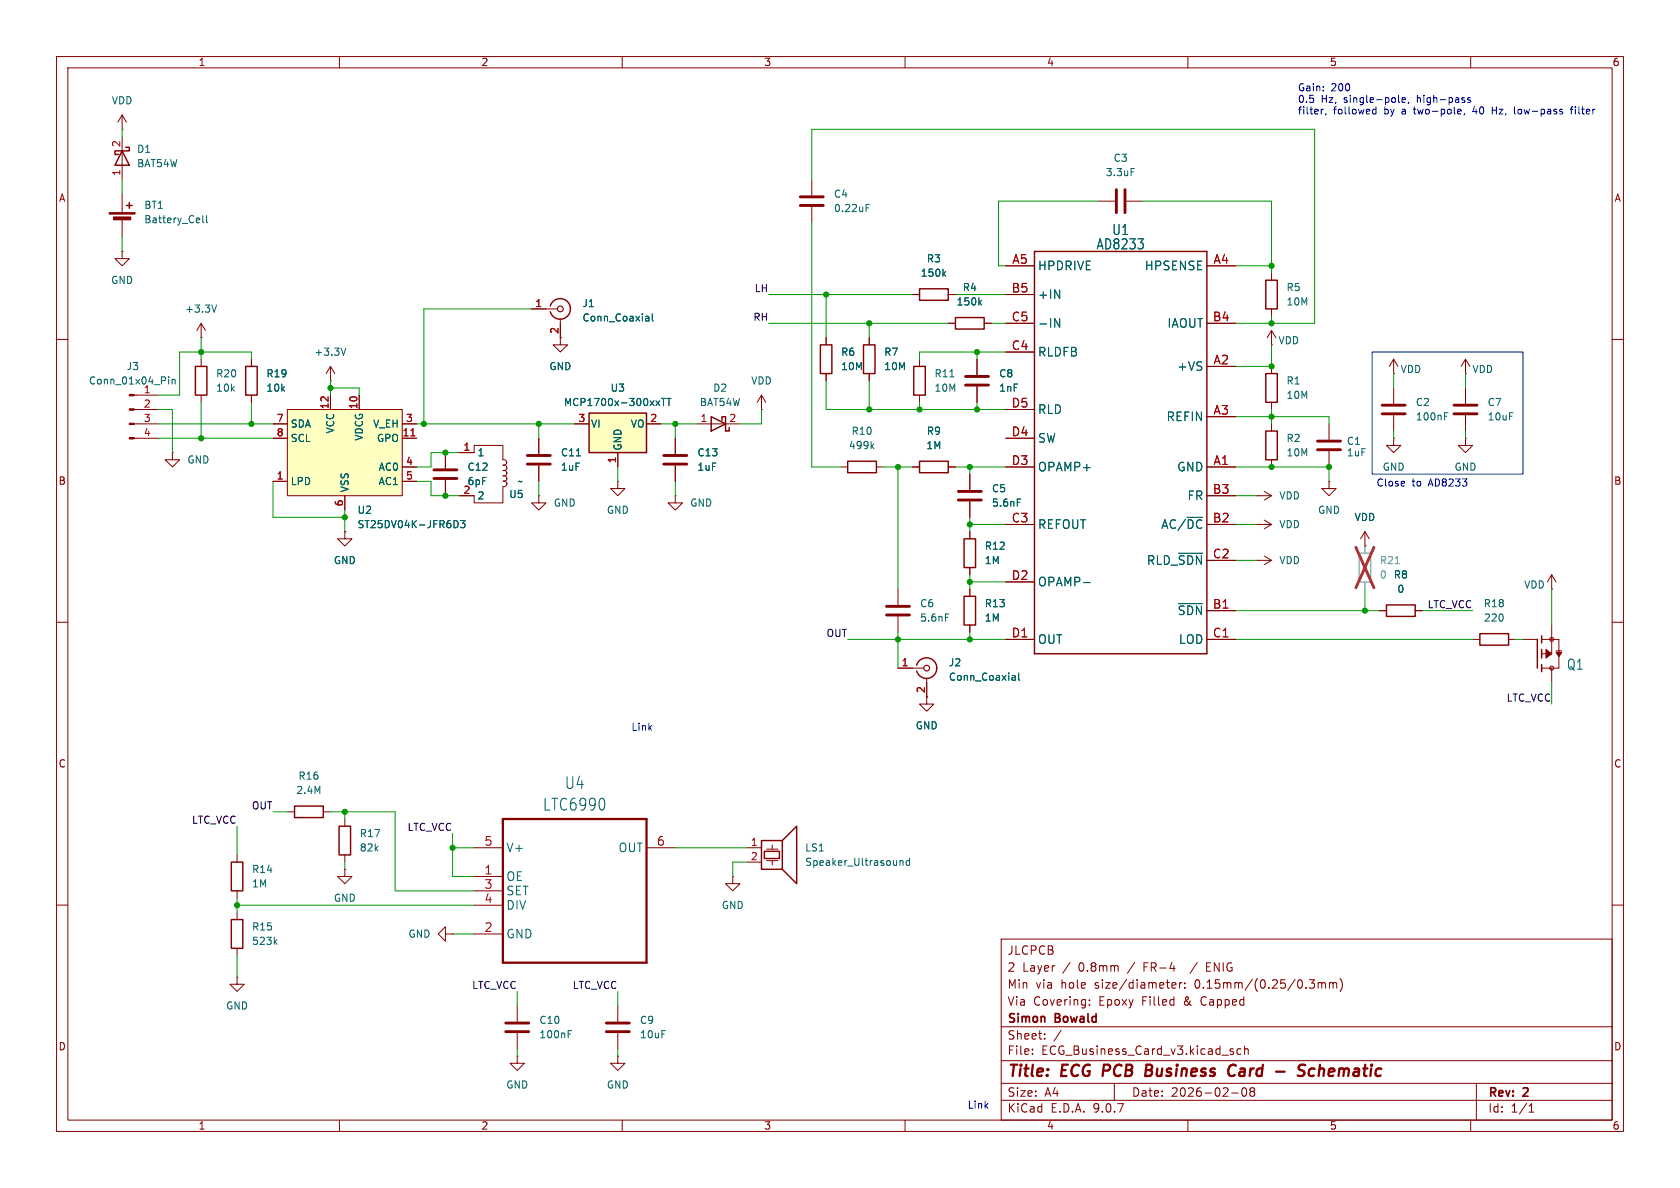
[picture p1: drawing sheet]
<svg xmlns="http://www.w3.org/2000/svg" width="297mm" height="210mm" viewBox="0 0 297 210" stroke-linecap="round" stroke-linejoin="round" font-family="sans-serif">
<g fill="none" stroke="#840000" stroke-width=".18">
<path d="M10 10h277v190h-277zM12 12h273v186h-273zM60 10v2M110 10v2M160 10v2M210 10v2M260 10v2M224.8 48.3v1.2M224.8 54.6v1.3M10 60h2M162.6 63.5v1.3M162.6 69.9v1.2"/>
<path d="M224.8 64.8v1.2M224.8 71.1v1.3M285 60h2M81.3 80h2.5v-1.3h5.1v2.6l.5 .1 .1 .5M88.9 86v2.9h-5.1v-1.3h-2.5M88.9 85l.5 .1 .2 .6M89.5 81.6l-.1 .5-.5 .1 .5 .1 .2 .6M89.6 82.5l-.1 .5-.6 .2 .5 .1 .2 .5M89.6 83.5l-.1 .5-.6 .1 .5 .1 .2 .5M89.6 84.4l-.1 .5-.6 .2M89.6 85.4l-.1 .5-.6 .1M10 110h2"/>
<path d="M285 110h2M129.5 154.9v1.3h1.3l-1.3 1.3-1.2-1.3h1.2M129.5 154.9h.1M132.1 149.9h2.5M132.1 152.4h2.5M135.5 150.1h2M135.5 152.1h2M136.5 149.4v.7M136.5 152.1v.8M10 160h2M177 166h108v32h-108zM192.6 177.6v.1"/>
<path d="M192.6 176.8v.1M207.2 174.5l.2 .2 .4-.1M207.2 173.9l.2-.2h.3l.2 .2v.2l-.7 .1M208.5 173.7v1M209 173.7l-.3 .1-.2 .2M209.5 174.6v.1M209.5 173.8v.1M211.7 170.1l-1.3 2M213.3 170.9h.5M214 170.2h-.7v1.5h.7M233 173.8l.5-.1 .2 .2M233 173.7v1"/>
<path d="M233.7 173.9l.2-.2 .3 .1 .1 .9M233.7 173.9v.8M235 173.8l.5-.1 .2 .2M235 173.7v1M235.7 173.9l.2-.2 .3 .1 .1 .9M235.7 173.9v.8M236.9 173a1.72 1.72 0 0 1 0 2.3M285 160h2M60 198v2M110 198v2M160 198v2M177 194.5h108"/>
<path d="M177 191.5h108M177 187.5h108M177 181.5h108M182.5 186.3v.1M182.5 185.5v.1M184.7 183.6v.1M184.7 182.8v.1M187.6 182.1l-1.3 2M197 191.5v3M210 198v2M217.7 185.9l.3 .1 .1 .2-.2 .2h-.3M217.7 185.4l.3 .1"/>
<path d="M217.7 193.2h1.2M219.4 185.5l-.4-.1-.3 .3v.4l.1 .2h.6M219.7 192.4l.2-.1a.81 .81 0 0 1 .6 .6 .81 .81 0 0 1-.3 .8l-.2 .1a.81 .81 0 0 1-.3-1.4zM220 185.5l.2-.1 .4 .1 .1 .9M220 184.9v1.5M221.2 192.9l-.2-.2 .2-.4 .5 .1 .1 .2-.3 .3M221.2 192.9l-.2 .3v.5l.2 .1 .5-.1 .1-.2-.1-.4-.2-.2M221.2 192.9h.3M260 198v2M261 191.5v6.5M270.3 196.6h.9M270.3 195.5l.4-.4v1.5"/>
</g>
<path d="M195.2 188.2l-.3 2M202.6 189.2h.6M202.7 188.2h.7M203.2 189.2l.3 .1M203.4 190.1l-1 .1M203.4 189.1l-.2 .1M218.3 190a.73 .73 0 0 1-.9 .1M218.5 188.4a.69 .69 0 0 0-1.1 .1M230.8 188.3a.85 .85 0 0 0-1.1 .1l-.1 .2v.4M232.4 189a.66 .66 0 0 0-1 .3l-.1 .5 .2 .3 .2 .1 .6-.1" fill="none" stroke="#840000" stroke-width=".4"/>
<path d="M223.8 49.5h2v5.1h-2zM161.5 64.8h2.1v5.1h-2.1zM223.8 66h2v5.1h-2zM134.6 148.6h3.7v5.1h-3.7zM135.1 150.5h2.7v1.3h-2.7zM138.3 148.6l2.5-2.5v10.1l-2.5-2.5" fill="none" stroke="#840000" stroke-width=".25"/>
<path d="M167.9 66.6h.8M159.1 152.1v.9M159.1 152.3l.2-.2 .3 .1v.8M160.8 152.2l-.4-.1-.2 .3 .1 .5h.5M160.8 151.7v1.3" fill="none" stroke="#006464" stroke-width=".18"/>
<path d="M50.8 72.4h20.3v15.2h-20.3z" fill="#ffffc2"/>
<g fill="none" stroke="#840000" stroke-width=".18">
<path d="M143.5 31.8v2.7M143.5 36.6v2.8M194.3 35.6h2.8M199.1 35.6h2.8M94 54.6h4.6M99.1 56.4v4.6h1.2l-1.2 1.2-1.3-1.2h1.3M146 59.7v1.3M153.7 59.7v1.3M161.3 52.1h1.3M167.6 57.2h1.3M167.6 52.1h1.3M174 57.2h1.3"/>
<path d="M224.8 58.4v2.6M224.8 58.4l-.8 1.3M224.8 58.4l.8 1.3M44.4 63.5v1.3M44.4 69.9v1.2M48.3 74.9h2.5M48.3 77.5h2.5M50.8 72.4h20.3v15.2h-20.3zM58.4 67.3h.1M58.4 64.8v2.5M58.4 69.9v2.5M58.4 64.8l-.7 1.2"/>
<path d="M58.4 64.8l.8 1.2M63.5 69.9v2.5M71.1 74.9h2.6M71.1 77.5h2.6M95.2 77.5v2.8M119.4 77.5v2.8M123.2 74.9h7.6M146 66v1.3M153.7 66v1.3M172.7 63.5v2.8M172.7 68.3v2.8M224.8 61h.1"/>
<path d="M224.8 74.9v1.3M246.4 66h.1M246.4 63.5l-.8 1.3M246.4 63.5l.7 1.3M246.4 63.5v2.5M246.4 68.6v2.8M246.4 73.4v2.8M259.1 66h.1M259.1 63.5v2.5M259.1 68.6v2.8M259.1 73.4v2.8M259.1 63.5l-.8 1.3"/>
<path d="M259.1 63.5l.7 1.3M48.3 85.1h2.5M61 94v1.3h1.2l-1.2 1.2-1.3-1.2h1.3M61 94h.1M61 87.6v2.6M71.1 85.1h2.6M71.1 82.6h2.6M78.7 80v2.8M78.7 84.8v2.8M95.2 82.3v2.8M119.4 87.6v1.3h1.2l-1.2 1.3-1.3-1.3h1.3M119.4 87.6h.1"/>
<path d="M119.4 82.3v2.8M148.6 82.6h1.3M154.9 82.6h1.3M161.3 82.6h1.3M167.6 82.6h1.3M224.8 81.3v1.3M158.7 104.1v2.8M158.7 109v2.8M243.8 108h1.3M250.2 108h1.3M260.3 113h1.3M266.7 113h1.3"/>
<path d="M269.2 113h2.6M272.5 113h3.1v5.1h-3.1M274.3 104.1h.1M274.3 110.5v5.1h-1.8M274.3 101.6v2.5M274.3 118.1v2.6M274.3 101.6l.8 1.3M274.3 101.6l-.7 1.3M275.1 115.1h1M41.9 151.1v1.3M41.9 157.5v1.3M50.8 143.5h1.3"/>
<path d="M57.1 143.5h1.3M61 153.7v1.2h1.2l-1.2 1.3-1.3-1.3h1.3M61 153.7h.1M61 144.8v1.3M61 151.1v1.3M83.8 149.9h5.1M83.8 154.9h5.1M83.8 157.5h5.1M114.3 149.9h5.1M41.9 172.7v1.3h1.3l-1.3 1.3-1.3-1.3h1.3M41.9 172.7h.1M41.9 161.3v1.3"/>
<path d="M41.9 167.6v1.3M78.7 165.1v-1.3l-1.2 1.3 1.2 1.3v-1.3h1.3M80 165.1h.1M83.8 160h5.1M83.8 165.1h5.1M91.4 177.8v2.8M109.2 177.8v2.8M91.4 186.7v1.3h1.3l-1.3 1.2-1.2-1.2h1.2M91.4 186.7h.1M91.4 182.6v2.8M109.2 186.7v1.3h1.3l-1.3 1.2-1.3-1.2h1.3M109.2 186.7h.1"/>
<path d="M109.2 182.6v2.8"/>
<circle cx="274.3" cy="118.1" r=".36"/>
<circle cx="274.3" cy="113" r=".36"/>
</g>
<path d="M72.6 77.1h.8" fill="none" stroke="#a90000" stroke-width=".18"/>
<g fill="none" stroke="#006464" stroke-width=".18">
<path d="M153.1 36.7h.4M153.1 36.1h.6M200 29.8h.6M114.3 55.9l.4 .1v.8M114.7 56.7l-.4 .1M114.7 56.2l-.4 .1M115.3 55.5v1.1l.2 .2M166.8 48.4l.4 .4M167.2 48l-.5 .5M173.2 53.4l.3 .5M173.5 53.1l-.4 .5M61.1 61.5l-.4 1.3"/>
<path d="M154.1 78.8l.4 .5M154.5 78.5l-.5 .5M255.4 73.6h.4M255.4 73h.6M80.6 92a.68 .68 0 0 1 .4 .7 .68 .68 0 0 1-.4 .6M81.4 92h.8l-.4 .5 .3 .1v.6l-.1 .1-.6-.1M101.9 80.6h.7M167.1 108.5h.7M48.6 166.5l.4 .4M49 166.1l-.5 .5M100.4 182.8h.5M100.4 182.2h.6"/>
</g>
<g fill="none" stroke="#840000" stroke-width=".51">
<path d="M141.5 36.3h4M141.5 34.8h4M197.4 33.5v4.1M198.9 33.5v4.1M170.7 68.1h4.1M170.7 66.5h4.1M244.3 73.2h4.1M244.3 71.6h4.1M257 73.2h4.1M257 71.6h4.1M76.7 84.6h4.1M76.7 83.1h4.1"/>
<path d="M93.2 82h4.1M93.2 80.5h4.1M117.3 82h4.1M117.3 80.5h4.1M156.7 108.7h4.1M156.7 107.2h4.1M89.4 182.4h4.1M89.4 180.8h4.1M107.2 182.4h4.1M107.2 180.8h4.1"/>
</g>
<path d="M88.9 144.8h25.4v25.4h-25.4z" fill="none" stroke="#840000" stroke-width=".41"/>
<g fill="none" stroke="#840000" stroke-width=".25">
<path d="M97.3 54.1a1.81 1.81 0 0 1 2.8-1 1.81 1.81 0 0 1 0 3 1.81 1.81 0 0 1-2.8-1M162.6 51.1h5v2h-5zM168.9 56.1h5.1v2.1h-5.1zM43.4 64.8h2.1v5.1h-2.1zM125.7 73.7l2.6 1.2-2.6 1.3zM127.6 74.3v-.6h.7v2.5h.6v-.6M145 61h2.1v5h-2.1zM152.7 61h2v5h-2zM223.8 76.2h2v5.1h-2zM149.9 81.5h5v2.1h-5zM162.6 81.5h5v2.1h-5zM245.1 106.9h5.1v2.1h-5.1z"/>
<path d="M261.6 112h5.1v2h-5.1zM271.8 113v5.1M272.5 112.4v1.3M272.5 114.8v1.5M272.5 117.5v1.2M40.9 152.4h2v5.1h-2zM52.1 142.5h5v2h-5zM59.9 146.1h2.1v5h-2.1zM40.9 162.6h2v5h-2z"/>
</g>
<circle cx="99.1" cy="54.6" r=".51" fill="none" stroke="#840000" stroke-width=".2"/>
<path d="M240.3 97.8h2v5.1h-2z" fill="none" stroke="#a1a1a1" stroke-width=".25"/>
<path d="M241.3 96.5v1.3M241.3 102.9v1.2" fill="none" stroke="#a1a1a1" stroke-width=".18"/>
<path d="M246.7 99.6h.7" fill="none" stroke="#989898" stroke-width=".18"/>
<path d="M239.7 96.7l3.2 7.2M242.9 96.7l-3.2 7.2" fill="none" stroke="#e12e31" stroke-width=".46"/>
<g fill="#840000" stroke="#840000" stroke-width=".18">
<path d="M273.3 114.8l1 .8-1 .7z"/>
<path d="M275.1 115.3h1l-.5 .8z"/>
</g>
<path d="M104.1 73h10.2v7h-10.2z" fill="#ffffc2"/>
<path d="M21.6 26.7l1.3 2.5h-2.6zM22.2 26h.7v.7h-2.6v.6h.7M22.4 36.3h1M22.9 35.8v1M182.9 44.5h30.5v71.1h-30.5zM34.5 64.8h2.1v5.1h-2.1zM104.1 73h10.2v7h-10.2zM170.4 95.3h2.1v5h-2.1zM162.1 117.6a1.81 1.81 0 0 1 2.7-1 1.81 1.81 0 0 1 .1 3 1.81 1.81 0 0 1-2.8-1M170.4 105.4h2.1v5.1h-2.1z" fill="none" stroke="#840000" stroke-width=".25"/>
<g fill="none" stroke="#840000" stroke-width=".18">
<path d="M21.6 22.9h.1M21.6 20.3l-.8 1.3M21.6 20.3l.8 1.3M21.6 20.3v2.6M21.6 24.1v7.7M21.6 34.3v3.3M21.6 38.6v3.3M21.6 44.5v1.2h1.3l-1.3 1.3-1.3-1.3h1.3M21.6 44.5h.1M35.6 59.7h.1M35.6 57.2v2.5M35.6 57.2l-.8 1.2"/>
<path d="M35.6 57.2l.7 1.2M94 54.6h2.5M99.1 57.2v2.5M146 59.7v1.3M153.7 59.7v1.3M161.3 52.1h1.3M167.6 52.1h1.3M167.6 57.2h1.3M174 57.2h1.3M177.8 47h5.1M177.8 52.1h5.1M177.8 57.2h5.1"/>
<path d="M213.4 47h5M213.4 57.2h5M23.7 74.9h4.2M23.7 72.4h4.2M23.7 77.5h4.2M23.7 69.9h4.2M35.6 63.5v1.3M35.6 69.9v1.2M44.4 63.5v1.3M44.4 69.9v1.2M48.3 74.9h2.5M48.3 77.5h2.5"/>
<path d="M58.4 69.9v2.5M63.5 69.9v2.5M71.1 74.9h2.6M71.1 77.5h2.6M95.2 77.5v2.8M101.6 74.9h2.5M114.3 74.9h2.5M119.4 77.5v2.8M134.6 72.4h.1M134.6 69.9l-.7 1.2M134.6 69.9l.8 1.2M134.6 69.9v2.5"/>
<path d="M146 66v1.3M153.7 66v1.3M172.7 63.5v2.8M172.7 68.3v2.8M177.8 62.2h5.1M177.8 72.4h5.1M177.8 77.5h5.1M213.4 64.8h5M213.4 73.7h5M234.9 74.9v2.8M234.9 79.8v2.8M246.4 77.5v1.2h1.2l-1.2 1.3-1.3-1.3h1.3"/>
<path d="M246.4 77.5h.1M259.1 77.5v1.2h1.2l-1.2 1.3-1.3-1.3h1.3M259.1 77.5h.1M30.5 80v1.3h1.2l-1.2 1.3-1.3-1.3h1.3M30.5 80h.1M48.3 85.1h2.5M61 94h.1M61 87.6v2.6M71.1 82.6h2.6M71.1 85.1h2.6M78.7 80v2.8M78.7 84.8v2.8"/>
<path d="M81.3 87.6h2.5M81.3 80h2.5M95.2 87.6v1.3h1.3l-1.3 1.3-1.2-1.3h1.2M95.2 87.6h.1M95.2 82.3v2.8M109.2 85.1v1.3h1.3l-1.3 1.2-1.3-1.2h1.3M109.2 85.1h.1M109.2 80v2.6M119.4 82.3v2.8M161.3 82.6h1.3M167.6 82.6h1.3M171.4 83.8v2.8"/>
<path d="M171.4 88.6v2.8M171.4 94v1.3M177.8 82.6h5.1M177.8 92.7h5.1M213.4 82.6h5M213.4 92.7h5M213.4 87.6h5M213.4 99.1h5M222.2 92.7h.1M222.2 99.1h.1M222.2 87.6h.1M222.2 92.7h2.6"/>
<path d="M222.2 87.6h2.6M222.2 99.1h2.6M223.5 91.9l1.3 .8M223.5 98.3l1.3 .8M223.5 86.9l1.3 .7M224.8 92.7l-1.3 .8M224.8 99.1l-1.3 .7M224.8 87.6l-1.3 .8M234.9 85.1v1.3h1.3l-1.3 1.2-1.2-1.2h1.2M234.9 85.1h.1M241.3 96.5h.1M241.3 94l-.8 1.3"/>
<path d="M241.3 94l.8 1.3M241.3 94v2.5M158.7 118.1h4.6M163.8 119.9v4.6h1.3l-1.3 1.2-1.2-1.2h1.2M171.4 100.3v1.3M171.4 104.1v1.3M171.4 110.5v1.3M177.8 102.9h5.1M177.8 113h5.1M213.4 113h5M213.4 108h5M243.8 108h1.3"/>
<path d="M250.2 108h1.3"/>
</g>
<g fill="none" stroke="#006464" stroke-width=".18">
<path d="M35.9 38.1v1.1l.1 .2M36.5 38.1v1.1l.2 .2M38.3 53.9l-.4 1.3M114.3 55.9l.4 .1v.8M114.7 56.7l-.4 .1M114.7 56.2l-.4 .1M115.3 55.5v1.1l.2 .2M166.8 48.4l.4 .4M167.2 48l-.5 .5M173.2 53.4l.3 .5M173.5 53.1l-.4 .5M186.5 51.2l.8 1.6v-1.6"/>
<path d="M186.5 56.3l.8 1.5v-1.5M29.8 66.6v.1M29.8 67v.9M30.4 67v.9M30.4 67.2l.2-.2 .3 .1 .1 .8M116 70.9l.6 .8M116.6 70.9l-.6 .8M116.9 70.4h.8M117.3 70.4v1.3M117.9 70.4h.7M118.3 70.4v1.3M80.6 92a.68 .68 0 0 1 .4 .7 .68 .68 0 0 1-.4 .6"/>
<path d="M81.4 92h.8l-.4 .5 .3 .1v.6l-.1 .1-.6-.1M101.9 80.6h.7M179.8 88.2h.7M208.3 97.8h4.3M179.1 119.4h.2l.2 .2v.7M179.5 119.7l-.4 .1M180.1 119v1.1l.2 .2M191.5 103h1.2M208.3 106.7h4.3M179.5 120.2l-.4 .1"/>
</g>
<circle cx="163.8" cy="118.1" r=".51" fill="none" stroke="#840000" stroke-width=".2"/>
<path d="M232.9 79.5h4.1M232.9 78h4.1M169.4 88.4h4.1M169.4 86.9h4.1" fill="none" stroke="#840000" stroke-width=".51"/>
<g fill="#840000" stroke="#840000" stroke-width=".18">
<path d="M19.3 37.6h4.6v.2h-4.6z"/>
<path d="M20.1 38.4h3v.5h-3z"/>
<path d="M22.9 69.7h.8v.3h-.8z"/>
<path d="M22.9 72.3h.8v.2h-.8z"/>
<path d="M22.9 74.8h.8v.3h-.8z"/>
<path d="M22.9 77.3h.8v.3h-.8z"/>
</g>
<g fill="none" stroke="#009600" stroke-width=".18">
<path d="M21.6 22.9v1.2M21.6 31.8v2.5M143.5 39.4v43.2h5.1M143.5 31.8v-8.9h88.9v34.3h-14M194.3 35.6h-17.8v11.4h1.3M201.9 35.6h22.9v12.7M21.6 41.9v2.6M35.6 59.7v3.8M94 54.6h-19.1v20.3M135.9 57.2h31.7M135.9 52.1h25.4M146 52.1v7.6"/>
<path d="M153.7 57.2v2.5M168.9 52.1h8.9M175.3 57.2h2.5M218.4 47h6.4M224.8 55.9v1.3M27.9 74.9h20.4M27.9 77.5h20.4M27.9 72.4h2.6v7.6M35.6 71.1v6.4M44.4 63.5v-1.3h-12.7v7.7h-3.8M44.4 71.1v3.8M58.4 68.6h5.1v1.3"/>
<path d="M58.4 67.3v2.6M73.7 74.9h27.9M95.2 74.9v2.6M116.8 74.9h6.4M119.4 74.9v2.6M134.6 72.4v2.5h-3.8M146 67.3v5.1h31.8M153.7 67.3v5.1M162.6 71.1v1.3M172.7 62.2v1.3M172.7 71.1v1.3M177.8 62.2h-15.2v1.3"/>
<path d="M218.4 73.7h16.5v1.2M224.8 61v3.8h-6.4M224.8 72.4v2.5M246.4 66v2.6M246.4 76.2v1.3M259.1 66v2.6M259.1 76.2v1.3M48.3 85.1v6.3h12.7M61 90.2v3.8M73.7 85.1h2.5v2.5h5.1M81.3 80h-5.1v2.6h-2.5M95.2 85.1v2.5"/>
<path d="M109.2 82.6v2.5M119.4 85.1v2.5M156.2 82.6h5.1M158.7 82.6v21.5M168.9 82.6h8.9M171.4 82.6v1.2M171.4 91.4v2.6M171.4 92.7h6.4M218.4 87.6h3.8M218.4 82.6h16.5v2.5M218.4 92.7h3.8M218.4 99.1h3.8"/>
<path d="M149.9 113h27.9M158.7 111.8v6.3M171.4 101.6v2.5M171.4 111.8v1.2M171.4 102.9h6.4M218.4 113h41.9M218.4 108h25.4M241.3 104.1v3.9M251.5 108h8.8M268 113h1.2M274.3 104.1v6.4M274.3 120.7v3.8"/>
<path d="M41.9 146.1v5M41.9 158.8v2.5M48.3 143.5h2.5M58.4 143.5h11.4v14h14M61 143.5v1.3M61 152.4v1.3M80 149.9h3.8M80 147.3v7.6h3.8M119.4 149.9h12.7M132.1 152.4h-2.6v2.5M41.9 168.9v3.8M41.9 160h41.9"/>
<path d="M80 165.1h3.8M91.4 175.3v2.5M109.2 175.3v2.5M91.4 185.4v1.3M109.2 185.4v1.3"/>
</g>
<g fill="none" stroke="#0000c2" stroke-width=".18">
<path d="M233.9 19.3l-.3 .1M242.8 19.4h-.1M243.3 18.9v1.3M247.2 16.8v1.1l.2 .2M247.8 17.7l.7-.1-.1-.3h-.4l-.2 .1 .1 .6h.5M249.1 18l-.2 .3M258.2 19.4l.1 .2-.6 .1M259.9 17.3h-.3l-.1 .1v.2l.4 .1v.3h-.4M260.7 18.8l-.3 .9h.8M263.8 18.9v1.3M263.8 19.5h.7M267.7 20l.2 .2"/>
<path d="M277.6 19.3h.5M278.1 18.9l-.3 .2v1.1M234.4 20.1l-.1 .2M242.7 20l.2 .2 .4-.1M258.2 20.1l-.3 .1M258.9 20.1l-.1 .2M242.6 62.2h26.6v21.6h-26.6z"/>
</g>
<path d="M72.6 77.1h.8" fill="none" stroke="#a90000" stroke-width=".18"/>
<path d="M246.7 99.6h.7" fill="none" stroke="#989898" stroke-width=".18"/>
<path d="M241.3 96.5v1.3M241.3 102.9v1.2" fill="none" stroke="#a1a1a1" stroke-width=".18"/>
<path d="M239.7 96.7l3.2 7.2M242.9 96.7l-3.2 7.2" fill="none" stroke="#e12e31" stroke-width=".46"/>
<g fill="#009600" stroke="#009600" stroke-width=".18">
<circle cx="172.7" cy="72.4" r=".46"/>
<circle cx="153.7" cy="57.2" r=".46"/>
<circle cx="172.7" cy="62.2" r=".46"/>
<circle cx="41.9" cy="160" r=".46"/>
<circle cx="61" cy="143.5" r=".46"/>
<circle cx="80" cy="149.9" r=".46"/>
<circle cx="58.4" cy="68.6" r=".46"/>
<circle cx="35.6" cy="77.5" r=".46"/>
<circle cx="78.7" cy="80" r=".46"/>
<circle cx="61" cy="91.4" r=".46"/>
<circle cx="74.9" cy="74.9" r=".46"/>
<circle cx="224.8" cy="57.2" r=".46"/>
<circle cx="224.8" cy="47" r=".46"/>
<circle cx="224.8" cy="64.8" r=".46"/>
<circle cx="158.7" cy="82.6" r=".46"/>
<circle cx="171.4" cy="92.7" r=".46"/>
<circle cx="171.4" cy="102.9" r=".46"/>
<circle cx="171.4" cy="82.6" r=".46"/>
<circle cx="95.2" cy="74.9" r=".46"/>
<circle cx="78.7" cy="87.6" r=".46"/>
<circle cx="119.4" cy="74.9" r=".46"/>
<circle cx="158.7" cy="113" r=".46"/>
<circle cx="171.4" cy="113" r=".46"/>
<circle cx="146" cy="52.1" r=".46"/>
<circle cx="162.6" cy="72.4" r=".46"/>
<circle cx="153.7" cy="72.4" r=".46"/>
<circle cx="44.4" cy="74.9" r=".46"/>
<circle cx="35.6" cy="62.2" r=".46"/>
<circle cx="224.8" cy="82.6" r=".46"/>
<circle cx="224.8" cy="73.7" r=".46"/>
<circle cx="234.9" cy="82.6" r=".46"/>
<circle cx="241.3" cy="108" r=".46"/>
</g>
<g font-size="2.9" fill="#006464">
<text x="95.9" y="143.5">LTC6990</text>
<text x="99.8" y="139.7">U4</text>
</g>
<g font-size="2.8" fill="#840000">
<text x="178" y="190.9">Title:</text>
<text x="187.7" y="190.9">ECG</text>
<text x="195.8" y="190.9">PCB</text>
<text x="204.1" y="190.9">Business</text>
<text x="219.6" y="190.9">Card</text>
<text x="228.8" y="190.9">-</text>
<text x="233.6" y="190.9">Schematic</text>
</g>
<g font-size="2.5" fill="#006464">
<text x="196.5" y="41.8">U1</text>
<text x="193.8" y="44.3">AD8233</text>
<text x="276.9" y="118.6">Q1</text>
</g>
<g font-size="2.1" fill="#a90000">
<text x="178.9" y="46.7">A5</text>
<text x="214.4" y="46.7">A4</text>
<text x="178.8" y="51.8">B5</text>
<text x="178.8" y="56.9">C5</text>
<text x="214.3" y="56.9">B4</text>
<text x="178.8" y="62">C4</text>
<text x="214.4" y="64.5">A2</text>
<text x="178.8" y="72.1">D5</text>
<text x="178.8" y="77.2">D4</text>
<text x="214.4" y="73.4">A3</text>
<text x="178.8" y="82.3">D3</text>
<text x="214.4" y="82.3">A1</text>
<text x="214.3" y="87.4">B3</text>
<text x="178.8" y="92.5">C3</text>
<text x="214.3" y="92.5">B2</text>
<text x="214.3" y="98.8">C2</text>
<text x="178.8" y="102.6">D2</text>
<text x="214.3" y="107.7">B1</text>
<text x="178.8" y="112.8">D1</text>
<text x="214.3" y="112.8">C1</text>
<text x="85.6" y="149.6">5</text>
<text x="116" y="149.6">6</text>
<text x="85.6" y="154.7">1</text>
<text x="85.6" y="157.2">3</text>
<text x="85.6" y="159.8">4</text>
<text x="85.6" y="164.8">2</text>
</g>
<g font-size="2.1" fill="#006464">
<text x="183.4" y="48">HPDRIVE</text>
<text x="202.3" y="48">HPSENSE</text>
<text x="183.4" y="53.1">+IN</text>
<text x="183.4" y="58.1">-IN</text>
<text x="206.3" y="58.1">IAOUT</text>
<text x="183.4" y="63.2">RLDFB</text>
<text x="208.1" y="65.8">+VS</text>
<text x="183.4" y="73.4">RLD</text>
<text x="206.2" y="74.7">REFIN</text>
<text x="183.4" y="78.5">SW</text>
<text x="183.4" y="83.5">OPAMP+</text>
<text x="208.1" y="83.5">GND</text>
<text x="209.9" y="88.6">FR</text>
<text x="183.4" y="93.7">REFOUT</text>
<text x="205.2" y="93.7">AC/~{DC}</text>
<text x="202.7" y="100.1">RLD_~{SDN}</text>
<text x="183.4" y="103.9">OPAMP-</text>
<text x="208.1" y="108.9">~{SDN}</text>
<text x="183.4" y="114">OUT</text>
<text x="208.3" y="114">LOD</text>
<text x="89.4" y="150.9">V+</text>
<text x="89.4" y="155.9">OE</text>
<text x="109.3" y="150.9">OUT</text>
<text x="89.4" y="158.5">SET</text>
<text x="89.4" y="161">DIV</text>
<text x="89.4" y="166.1">GND</text>
</g>
<g font-size="2.1" fill="#840000">
<text x="178" y="172">2</text>
<text x="178" y="169">JLCPCB</text>
<text x="180.7" y="172">Layer</text>
<text x="188" y="172">/</text>
<text x="190.8" y="172">0.8mm</text>
<text x="199.7" y="172">/</text>
<text x="202.6" y="172">FR-4</text>
<text x="214.1" y="172">ENIG</text>
<text x="178" y="178">Via</text>
<text x="178" y="175">Min</text>
<text x="182.7" y="178">Covering:</text>
<text x="183.1" y="175">via</text>
<text x="187.6" y="175">hole</text>
<text x="193.7" y="175">size/diameter:</text>
<text x="194.3" y="178">Epoxy</text>
<text x="202" y="178">Filled</text>
<text x="209.6" y="178">&amp;</text>
<text x="211.5" y="175">0.15mm/(0.25/0.3mm)</text>
<text x="212.7" y="178">Capped</text>
<text x="178" y="184">Sheet:</text>
<text x="178" y="181.2">Simon</text>
<text x="186.6" y="181.2">Bowald</text>
<text x="178" y="186.7">File:</text>
<text x="184.1" y="186.7">ECG_Business_Card_v3.kicad_sch</text>
<text x="178" y="196.9">KiCad</text>
<text x="178" y="194.1">Size:</text>
<text x="184.7" y="194.1">A4</text>
<text x="185.7" y="196.9">E.D.A.</text>
<text x="193.3" y="196.9">9.0.7</text>
<text x="200" y="194.1">Date:</text>
<text x="207" y="194.1">2026-02-08</text>
<text x="263" y="194.3">Rev:</text>
<text x="263" y="196.9">Id:</text>
<text x="267.1" y="196.9">1/1</text>
<text x="269.4" y="194.3">2</text>
</g>
<g font-size="1.8" fill="#840000">
<text x="35" y="11.9">1</text>
<text x="85" y="11.9">2</text>
<text x="135" y="11.9">3</text>
<text x="185" y="11.9">4</text>
<text x="235" y="11.9">5</text>
<text x="285" y="11.9">6</text>
<text x="10.3" y="35.9">A</text>
<text x="285.3" y="35.9">A</text>
<text x="10.3" y="85.9">B</text>
<text x="285.3" y="85.9">B</text>
<text x="10.3" y="135.9">C</text>
<text x="285.3" y="135.9">C</text>
<text x="10.3" y="185.9">D</text>
<text x="285.3" y="185.9">D</text>
<text x="35" y="199.9">1</text>
<text x="85" y="199.9">2</text>
<text x="135" y="199.9">3</text>
<text x="185" y="199.9">4</text>
<text x="235" y="199.9">5</text>
<text x="285" y="199.9">6</text>
</g>
<g font-size="1.8" fill="#0000c2">
<text x="229.4" y="16.3">Gain:</text>
<text x="235.3" y="16.3">200</text>
<text x="229.4" y="18.4">0.5</text>
<text x="229.4" y="20.4">filter,</text>
<text x="233.6" y="18.4">Hz,</text>
<text x="235.7" y="20.4">followed</text>
<text x="237.7" y="18.4">single-pole,</text>
<text x="244.8" y="20.4">by</text>
<text x="248.1" y="20.4">a</text>
<text x="250.4" y="20.4">two-pole,</text>
<text x="250.8" y="18.4">high-pass</text>
<text x="261" y="20.4">40</text>
<text x="264.6" y="20.4">Hz,</text>
<text x="268.8" y="20.4">low-pass</text>
<text x="279" y="20.4">filter</text>
<text x="243.3" y="86.2">Close</text>
<text x="249.6" y="86.2">to</text>
<text x="252.7" y="86.2">AD8233</text>
<text x="111.5" y="129.4">Link</text>
<text x="171" y="196.2">Link</text>
</g>
<g font-size="1.8" fill="#006464">
<text x="19.7" y="18.6">VDD</text>
<text x="24.1" y="27.2">D1</text>
<text x="24.1" y="29.8">BAT54W</text>
<text x="196.8" y="28.8">C3</text>
<text x="147.3" y="35.2">C4</text>
<text x="195.4" y="31.3">3.3uF</text>
<text x="25.4" y="37.1">BT1</text>
<text x="25.4" y="39.7">Battery_Cell</text>
<text x="147.3" y="37.7">0.22uF</text>
<text x="163.8" y="46.6">R3</text>
<text x="19.6" y="50.4">GND</text>
<text x="162.7" y="49.1">150k</text>
<text x="170.1" y="51.7">R4</text>
<text x="227.3" y="51.7">R5</text>
<text x="32.6" y="55.5">+3.3V</text>
<text x="102.9" y="54.5">J1</text>
<text x="102.9" y="57">Conn_Coaxial</text>
<text x="169" y="54.2">150k</text>
<text x="227.3" y="54.2">10M</text>
<text x="22.3" y="65.6">J3</text>
<text x="55.5" y="63.1">+3.3V</text>
<text x="97" y="65.6">GND</text>
<text x="148.6" y="63.1">R6</text>
<text x="148.6" y="65.6">10M</text>
<text x="156.2" y="63.1">R7</text>
<text x="156.2" y="65.6">10M</text>
<text x="225.9" y="61.1">VDD</text>
<text x="15.6" y="68.2">Conn_01x04_Pin</text>
<text x="25.3" y="69.6">1</text>
<text x="38.1" y="69.4">10k</text>
<text x="38.1" y="66.9">R20</text>
<text x="47" y="69.4">10k</text>
<text x="47" y="66.9">R19</text>
<text x="99.6" y="72">MCP1700x-300xxTT</text>
<text x="107.8" y="69.4">U3</text>
<text x="123.6" y="72">BAT54W</text>
<text x="126" y="69.4">D2</text>
<text x="132.7" y="68.2">VDD</text>
<text x="165.1" y="66.9">R11</text>
<text x="165.1" y="69.4">10M</text>
<text x="176.5" y="66.9">C8</text>
<text x="176.5" y="69.4">1nF</text>
<text x="227.3" y="68.2">R1</text>
<text x="227.3" y="70.7">10M</text>
<text x="247.5" y="66.1">VDD</text>
<text x="250.2" y="72">C2</text>
<text x="260.2" y="66.1">VDD</text>
<text x="262.9" y="72">C7</text>
<text x="51.3" y="75.8">SDA</text>
<text x="59.3" y="76.7" transform="rotate(-90 59.3 76.7)">VCC</text>
<text x="64.4" y="78" transform="rotate(-90 64.4 78)">VDCG</text>
<text x="65.9" y="75.8">V_EH</text>
<text x="104.4" y="75.8">VI</text>
<text x="111.4" y="75.8">VO</text>
<text x="150.5" y="77.1">R10</text>
<text x="163.8" y="77.1">R9</text>
<text x="250.2" y="74.5">100nF</text>
<text x="262.9" y="74.5">10uF</text>
<text x="33" y="82.1">GND</text>
<text x="51.3" y="78.3">SCL</text>
<text x="66.5" y="78.3">GPO</text>
<text x="66.8" y="83.4">AC0</text>
<text x="82.6" y="83.4">C12</text>
<text x="84.3" y="80.9">1</text>
<text x="99.1" y="83.4">1uF</text>
<text x="99.1" y="80.9">C11</text>
<text x="110.1" y="79.8" transform="rotate(-90 110.1 79.8)">GND</text>
<text x="123.2" y="83.4">1uF</text>
<text x="123.2" y="80.9">C13</text>
<text x="150" y="79.6">499k</text>
<text x="163.7" y="79.6">1M</text>
<text x="227.3" y="78.3">R2</text>
<text x="227.3" y="80.9">10M</text>
<text x="238" y="78.8">C1</text>
<text x="238" y="80.9">1uF</text>
<text x="244.3" y="83.4">GND</text>
<text x="257" y="83.4">GND</text>
<text x="51.3" y="86">LPD</text>
<text x="61.8" y="87.1" transform="rotate(-90 61.8 87.1)">VSS</text>
<text x="66.8" y="86">AC1</text>
<text x="81.8" y="87.4">2</text>
<text x="82.6" y="86">6pF</text>
<text x="84.3" y="88.5">2</text>
<text x="89.9" y="88.2">U5</text>
<text x="91.4" y="86">~</text>
<text x="97.8" y="89.8">GND</text>
<text x="121.9" y="89.8">GND</text>
<text x="175.3" y="87.2">C5</text>
<text x="175.3" y="89.8">5.6nF</text>
<text x="226.1" y="88.5">VDD</text>
<text x="63.1" y="93.6">ST25DV04K-JFR6D3</text>
<text x="63.1" y="91">U2</text>
<text x="107.2" y="91">GND</text>
<text x="226.1" y="93.6">VDD</text>
<text x="232.9" y="91">GND</text>
<text x="239.4" y="92.3">VDD</text>
<text x="58.9" y="99.9">GND</text>
<text x="174" y="99.9">1M</text>
<text x="174" y="97.4">R12</text>
<text x="226.1" y="99.9">VDD</text>
<text x="162.6" y="107.5">C6</text>
<text x="174" y="107.5">R13</text>
<text x="246.3" y="102.5">R8</text>
<text x="246.9" y="105">0</text>
<text x="262.2" y="107.5">R18</text>
<text x="269.4" y="104.2">VDD</text>
<text x="162.6" y="110.1">5.6nF</text>
<text x="174" y="110.1">1M</text>
<text x="262.2" y="110.1">220</text>
<text x="167.6" y="118">J2</text>
<text x="167.6" y="120.5">Conn_Coaxial</text>
<text x="161.8" y="129.1">GND</text>
<text x="52.3" y="140.6">2.4M</text>
<text x="52.7" y="138">R16</text>
<text x="63.5" y="148.2">R17</text>
<text x="44.5" y="154.5">R14</text>
<text x="63.5" y="150.7">82k</text>
<text x="142.2" y="150.7">LS1</text>
<text x="142.2" y="153.3">Speaker_Ultrasound</text>
<text x="44.5" y="157.1">1M</text>
<text x="58.9" y="159.6">GND</text>
<text x="127.5" y="160.9">GND</text>
<text x="44.5" y="164.7">R15</text>
<text x="44.5" y="167.2">523k</text>
<text x="72.1" y="166">GND</text>
<text x="39.9" y="178.7">GND</text>
<text x="95.3" y="183.7">100nF</text>
<text x="95.3" y="181.2">C10</text>
<text x="113" y="181.2">C9</text>
<text x="113" y="183.7">10uF</text>
<text x="89.4" y="192.6">GND</text>
<text x="107.2" y="192.6">GND</text>
</g>
<g font-size="1.8" fill="#a90000">
<text x="21.3" y="26.1" transform="rotate(-90 21.3 26.1)">2</text>
<text x="21.3" y="31.2" transform="rotate(-90 21.3 31.2)">1</text>
<text x="94.5" y="54.4">1</text>
<text x="98.8" y="59.1" transform="rotate(-90 98.8 59.1)">2</text>
<text x="25.3" y="72.1">2</text>
<text x="25.3" y="74.7">3</text>
<text x="25.3" y="77.2">4</text>
<text x="48.8" y="74.7">7</text>
<text x="48.8" y="77.2">8</text>
<text x="58.2" y="72.4" transform="rotate(-90 58.2 72.4)">12</text>
<text x="63.2" y="72.4" transform="rotate(-90 63.2 72.4)">10</text>
<text x="71.1" y="77.2">11</text>
<text x="71.7" y="74.7">3</text>
<text x="102.2" y="74.7">3</text>
<text x="114.9" y="74.7">2</text>
<text x="123.8" y="74.7">1</text>
<text x="128.8" y="74.7">2</text>
<text x="71.7" y="82.3">4</text>
<text x="81.8" y="79.8">1</text>
<text x="109" y="82" transform="rotate(-90 109 82)">1</text>
<text x="48.8" y="84.8">1</text>
<text x="60.7" y="89.6" transform="rotate(-90 60.7 89.6)">6</text>
<text x="71.7" y="84.8">5</text>
<text x="159.3" y="117.9">1</text>
<text x="163.6" y="122.6" transform="rotate(-90 163.6 122.6)">2</text>
<text x="132.6" y="149.6">1</text>
<text x="132.6" y="152.1">2</text>
</g>
<g font-size="1.8" fill="#0f0f0f">
<text x="133.3" y="51.7">LH</text>
<text x="133.1" y="56.8">RH</text>
<text x="252.3" y="107.6">LTC_VCC</text>
<text x="146" y="112.7">OUT</text>
<text x="266.3" y="124.1">LTC_VCC</text>
<text x="44.4" y="143.2">OUT</text>
<text x="33.8" y="145.7">LTC_VCC</text>
<text x="71.9" y="147">LTC_VCC</text>
<text x="83.4" y="174.9">LTC_VCC</text>
<text x="101.2" y="174.9">LTC_VCC</text>
</g>
<g font-size="1.8" fill="#989898">
<text x="243.8" y="99.9">R21</text>
<text x="243.8" y="102.5">0</text>
</g>
</svg>
